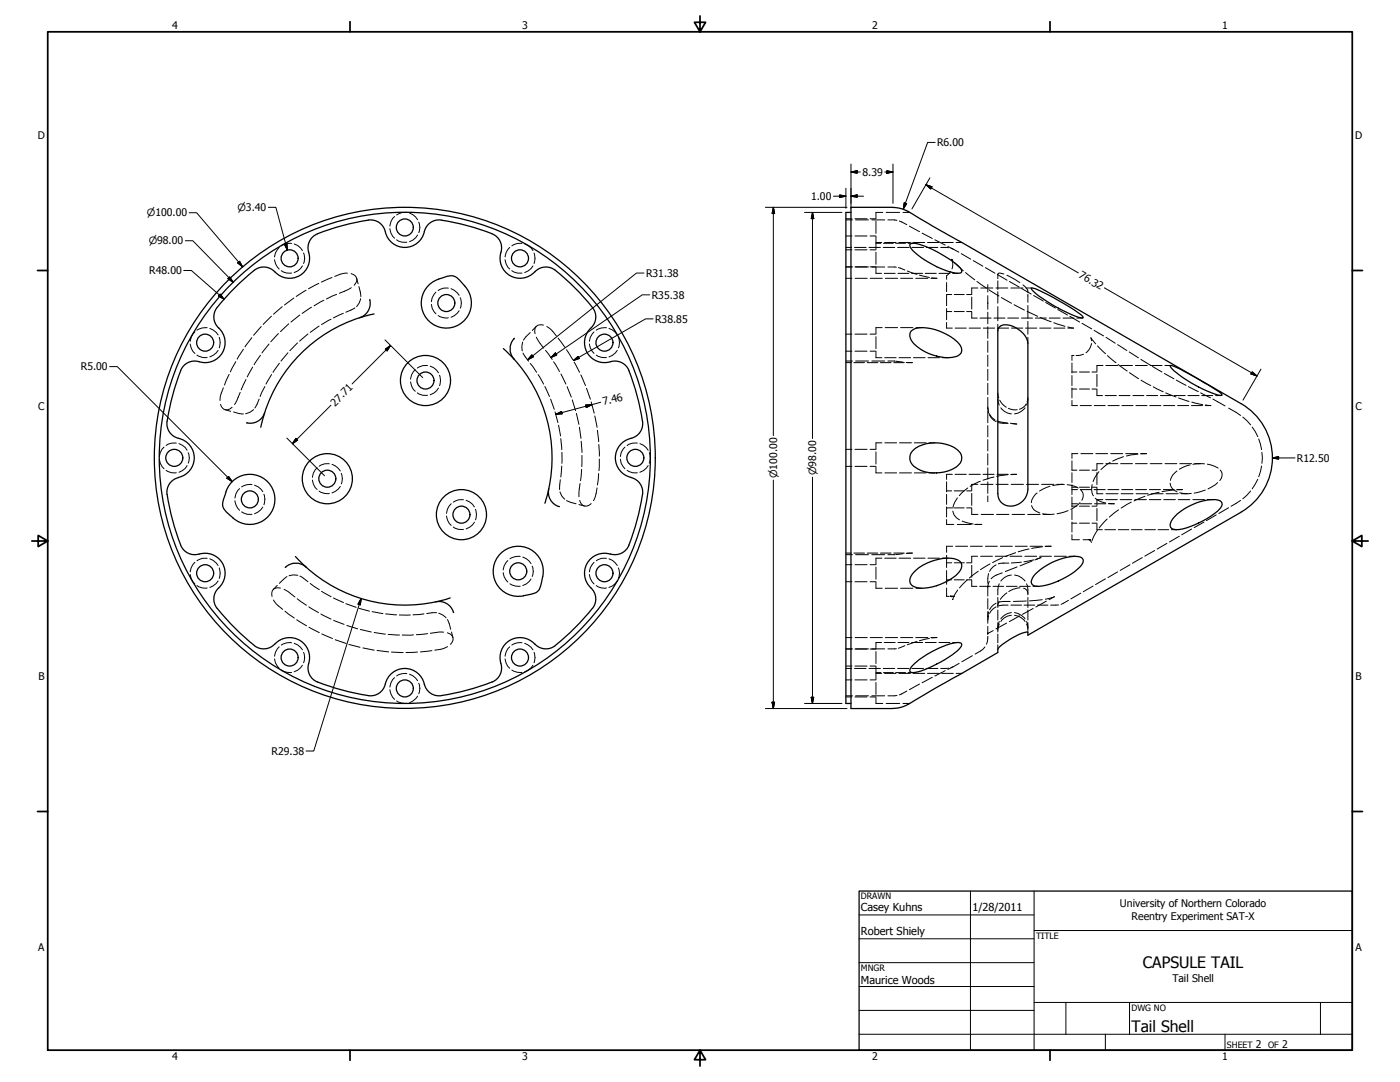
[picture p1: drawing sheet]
<svg xmlns="http://www.w3.org/2000/svg" width="559mm" height="432mm" viewBox="0 0 559 432" stroke-linecap="round" stroke-linejoin="round" font-family="sans-serif">
<!-- layer: Visible (ANSI) -->
<g fill="none" stroke="#000" stroke-width=".51">
<path d="M339.7 84.8h-2.1v195.9h2.1M356.4 82.7h-16.7v200.1h16.7M356.5 82.8a12 12 0 0 1 5.9 1.6M362.5 84.3l9.7 5.9 123.2 70.9a25 25 0 0 1 0 43.3l-85.1 49.1v-1.1a8.9 8.9 0 0 0-6 2 15.8 15.8 0 0 0-6 4.7v1.3l-35.2 20.3a12.4 12.4 0 0 1-6.6 2M363.3 97.3l.4-.1a17.6 17.6 0 0 1 9.4 2.8 34.5 34.5 0 0 1 10.6 7.5l.2 1a3.4 3.4 0 0 1-3.8 .2 36.6 36.6 0 0 1-16.4-9.4 1.49 1.49 0 0 1-.4-2zM109.7 108.5a6.2 6.2 0 0 0-9.3 .3l-7.7 7.1-6 6.8M109.7 108.5a8 8 0 0 0 10.3 1.2 8 8 0 0 0 3-9.9 6.3 6.3 0 0 1 5.2-7.1l8.5-2.7 8.8-1.9a6.4 6.4 0 0 1 8.6 5.4 8.1 8.1 0 0 0 8.5 5.2 8.1 8.1 0 0 0 7-7.1 6.3 6.3 0 0 1 8-3.5l10.3 2.3a46.4 46.4 0 0 1 10.1 3.8 6.3 6.3 0 0 1 1.7 7.5 8.1 8.1 0 0 0 4.8 8.8 8.1 8.1 0 0 0 9.7-2.6 6.3 6.3 0 0 1 8.6 .9l7.7 7.1 5.9 6.8M147.6 119.6v.2M147.6 119.8a6 6 0 0 1-4 7 59.1 59.1 0 0 0-38.3 38.8 6 6 0 0 1-6.9 3.1M175.1 111.4a10.2 10.2 0 0 1 6.2-1.2 7.2 7.2 0 0 1 3.2 2.8l1 1.2M175.1 111.4a10 10 0 0 0-5.9 13.9 10 10 0 0 0 14.6 3.9 10 10 0 0 0 1.8-15M411.6 115.1l.5-.2a83.8 83.8 0 0 1 20.2 11.6l-.1 .4a41.4 41.4 0 0 1-16-7.7l-3.3-2.6z"/>
<path d="M86.7 122.7a6.2 6.2 0 0 0 1.3 8.9 8.1 8.1 0 0 1 .2 10 8.1 8.1 0 0 1-9.6 2.5 6.2 6.2 0 0 0-7 5.2l-3.1 10-1.8 8.8M149.3 125.3l-5.7 1.5M200.9 139.1l4.2 4.2M205.3 135a6.1 6.1 0 0 0-.2 8.3 58.8 58.8 0 0 1 13.9 51.8M236.5 122.7a6.2 6.2 0 0 1-1.3 8.9 8.1 8.1 0 0 0-.3 10 8.1 8.1 0 0 0 9.7 2.5 6.2 6.2 0 0 1 7 5.2l2.7 8.6 1.9 8.8a6.4 6.4 0 0 1-5.3 8.5 8 8 0 0 0-5.3 8 8 8 0 0 0 6.3 7.3M363.7 132.1l.5-.4a12.6 12.6 0 0 1 10.4 .3 15.6 15.6 0 0 1 9.1 6.6 2.61 2.61 0 0 1-2.2 3.7 18.6 18.6 0 0 1-17.8-6.5 3.2 3.2 0 0 1 0-3.7zM398.8 130.6a5.3 5.3 0 0 1 6.6 .1l1.1 .7a7.5 7.5 0 0 1 3.8 5.8v52.9a12.7 12.7 0 0 1-1.1 8.7 6.3 6.3 0 0 1-9.8 1.5l-.6-1-.5-2.3v-64.8zM467 146l.2-.1a82 82 0 0 1 16.5 8.6l3.3 2.2 .7 .8-.1 .3a41.4 41.4 0 0 1-16.9-8.1l-3-2.6zM66.7 168.2a6.2 6.2 0 0 0 5.6 7 8 8 0 0 1 5.2 8 8 8 0 0 1-6.2 7.3M105.6 164.8l-1.5 5.7M364.2 180a14.3 14.3 0 0 1 15.1-2.1 5.9 5.9 0 0 1 4.6 5.3 6.7 6.7 0 0 1-5.3 4.7 14.4 14.4 0 0 1-14.4-2.4 4.1 4.1 0 0 1 0-5.5zM66.7 197.3l1.8 8.8 3.1 10a6.4 6.4 0 0 0 8.9 4.8 8.1 8.1 0 0 1 8.7 4.8 8.1 8.1 0 0 1-2.5 9.6 6 6 0 0 0 0 7.5"/>
<path d="M71.3 190.6a6 6 0 0 0-4.6 6.7M92.3 192.5a10 10 0 0 1 14.2-.6 10 10 0 0 1 .6 14.1 10 10 0 0 1-14.1 .7 10.3 10.3 0 0 1-4.1-4.8 19.6 19.6 0 0 1 3.4-9.4zM219 195.1l-1.5 5.8M219 195.2a5.9 5.9 0 0 0 4.3 7M251.8 190.6a6 6 0 0 1 4.7 6.7M256.4 197.3a81.2 81.2 0 0 1-6.3 21.8 6.5 6.5 0 0 1-7.4 1.8 8.1 8.1 0 0 0-8.8 4.8 8.1 8.1 0 0 0 2.6 9.6 6 6 0 0 1 0 7.5M469.8 205.2a22 22 0 0 1 16.7-5.6 1.73 1.73 0 0 1 1.3 1.3 1.73 1.73 0 0 1-.6 1.8 32 32 0 0 1-17.8 8.7 2.07 2.07 0 0 1-2.2-1.1 2.07 2.07 0 0 1 .4-2.4zM117.9 222.1l4.2 4.2a6 6 0 0 0-8.2 .1M122.1 226.3a59.1 59.1 0 0 0 52.8 13.7 6 6 0 0 1 6.1 4.2M179.7 238.6l-5.7 1.6M199.8 220.9a10.1 10.1 0 0 1 12.7-1.1 10.1 10.1 0 0 1 3.7 12.2 5.4 5.4 0 0 1-2.2 4.5 17.7 17.7 0 0 1-10.3 1 10 10 0 0 1-3.9-16.6zM365.5 227.6a20.2 20.2 0 0 1 15.3-4.7 3 3 0 0 1 3 2.1 3 3 0 0 1-1.1 3.4 21.3 21.3 0 0 1-16.5 6.2 3.1 3.1 0 0 1-3-2.1 3.1 3.1 0 0 1 1-3.5z"/>
<path d="M413.1 229.2a24.2 24.2 0 0 1 17.3-7.1 1.83 1.83 0 0 1 1.8 1.1 1.83 1.83 0 0 1-.3 2 27.5 27.5 0 0 1-18.5 8.7 1.92 1.92 0 0 1-1.7-1.2 1.92 1.92 0 0 1 .4-2.1zM86.7 242.8l7 7.8 7.8 7M109.7 257a6 6 0 0 1-8.2 .6M109.7 257a8 8 0 0 1 10.3-1.2 8 8 0 0 1 3 9.9 6 6 0 0 0 3.8 6.5M181 244.2v.3M236.4 242.8a82.2 82.2 0 0 1-16.3 15.8 6.4 6.4 0 0 1-7.4-2.3 8.1 8.1 0 0 0-10-.2 8.1 8.1 0 0 0-2.6 9.6 6.2 6.2 0 0 1-5.1 7l-8.6 2.7-8.8 2a6.4 6.4 0 0 1-8.5-5.4 8.1 8.1 0 0 0-8.5-5.2 8.1 8.1 0 0 0-7.1 7.1 6.3 6.3 0 0 1-8 3.4l-10.2-2.3-8.6-2.8M364.2 265.6a36.3 36.3 0 0 1 17.9-9.2l1.6 .3a2.57 2.57 0 0 1-1.6 3 45.9 45.9 0 0 1-17.3 8.7 1.09 1.09 0 0 1-1.4-.2 1.09 1.09 0 0 1-.1-1.4z"/>
<circle cx="161.6" cy="90.8" r="3.4"/>
<circle cx="115.6" cy="103.1" r="3.4"/>
<circle cx="207.5" cy="103.1" r="3.4"/>
<circle cx="81.9" cy="136.7" r="3.4"/>
<circle cx="178.1" cy="120.9" r="3.4"/>
<circle cx="241.3" cy="136.7" r="3.4"/>
<circle cx="169.8" cy="151.9" r="10"/>
<circle cx="169.8" cy="151.9" r="3.4"/>
<circle cx="69.6" cy="182.7" r="3.4"/>
<circle cx="99.7" cy="199.3" r="3.4"/>
<circle cx="130.7" cy="191" r="10"/>
<circle cx="130.7" cy="191" r="3.4"/>
<circle cx="161.6" cy="182.7" r="100"/>
<circle cx="161.6" cy="182.7" r="98"/>
<circle cx="253.6" cy="182.7" r="3.4"/>
<circle cx="184.2" cy="205.4" r="10"/>
<circle cx="184.2" cy="205.4" r="3.4"/>
<circle cx="81.9" cy="228.8" r="3.4"/>
<circle cx="206.9" cy="228" r="3.4"/>
<circle cx="241.3" cy="228.8" r="3.4"/>
<circle cx="115.6" cy="262.4" r="3.4"/>
<circle cx="161.6" cy="274.7" r="3.4"/>
<circle cx="207.5" cy="262.4" r="3.4"/>
</g>
<!-- layer: Hidden (ANSI) -->
<g fill="none" stroke="#000" stroke-width=".4">
<path d="M111.4 98.7a5.6 5.6 0 0 0-1.8 3.9M116.4 97.2a5.2 5.2 0 0 0-4.1 .9M117.4 97.3l1.4 .7 1.9 2M155.6 91.2a5.6 5.6 0 0 0 1.9 3.9M157.5 86.4a5.6 5.6 0 0 0-1.9 3.8M158.3 95.7a5.2 5.2 0 0 0 4.1 .9M162.4 84.8a5.2 5.2 0 0 0-4.1 1M163.4 85l1.4 .7 1.9 2M166.7 93.8l-1.9 2-1.4 .7M167.1 88.6a5.2 5.2 0 0 1 0 4.2M203.5 98.7a5.6 5.6 0 0 0-1.9 3.9M208.3 97.2a5.2 5.2 0 0 0-4 .9"/>
<path d="M209.4 97.3l2.6 1.6 .7 1.1M337.6 94.2h2.4M337.6 87.3h2.4M337.6 99.7h2.4M337.6 98.7h2.3M337.6 87.8h2.6M341.1 98.7h4.6M341.2 94.2h4.9M341.2 87.3h4.9M341.2 99.7h4.9M341.5 87.8h5.1M346.8 98.7h4.6"/>
<path d="M347.3 94.2h2.3M347.3 87.3h2.3M347.3 99.7h2.3M348 87.8h5.1M349.6 88.3v4.9M349.6 94.4v2.4h2.3M351.6 97.1h-2v2.3M352.4 84.8h-2.8v2.3M352.6 98.7h4.5M352.6 97.1h4M353.1 96.8h4.5M353.7 84.8h5.4"/>
<path d="M354.4 87.8l3.6 .1M357.5 97.1h3.9M358.3 98.7h4.5M358.8 96.8h4.5M359 88.2l2.9 1.5M360.4 84.8h2.7M362.5 97.1h1.9M363 90.2l4 2.3M364 98.7h4.6M364.5 96.8h4.6M368 93l4.1 2.2M369.8 98.7h4.5"/>
<path d="M370.2 96.8h4.6M373.1 95.7l4.2 2.1M375.5 98.7l3.2 .2M375.9 96.8h4.6M378.3 98.3l2.1 1.1M379.5 99.1l1 .3M380.6 99.5l2.1 1.1M381.6 96.8h2.3M109.6 103.6a5.6 5.6 0 0 0 1.8 3.8M112.3 108a5.2 5.2 0 0 0 4.1 1M117.3 118.9l-3.8 2.8M120.7 106.1l-1.9 2-1.4 .7"/>
<path d="M121.2 101a5.2 5.2 0 0 1 0 4.2M122.2 115.8l-4 2.5M127.3 113.1l-4.2 2.2M129.3 119.8l-4 2.2M132.5 110.7l-4.2 1.9M134.4 117.5l-4.1 1.8M138.7 109a10.1 10.1 0 0 0-5.1 1.3M140.1 109.2a2.5 2.5 0 0 1 2.3 1.9 2.5 2.5 0 0 1-1 2.7M140.2 114.8l-4.8 2.2M142.4 111.1l.5 2.2M143.3 114.4l.7 4M143.9 119.2a4.8 4.8 0 0 1-1.6 3.1"/>
<path d="M174 116.6a5.3 5.3 0 0 0-1.8 3.8M178.9 115a5.2 5.2 0 0 0-4 1M180 115.2l1.4 .7 1.9 2M183.7 118.8a5.2 5.2 0 0 1 0 4.2M201.6 103.6a5.6 5.6 0 0 0 1.9 3.8M204.3 108a5.2 5.2 0 0 0 4 1M212.7 106.1l-.7 1.1-2.6 1.6M213.2 101a6 6 0 0 1 0 4.2M337.6 106.5h2.4M337.6 111.1h2.4M337.6 106.6h2.6M341.2 106.5h4.9"/>
<path d="M341.3 111.1h4.8M341.5 106.6h5.1M347.3 106.5h2.3M347.3 111.1h4.9M348 106.6h5.1M349.6 100.6v4.9M349.6 106.7v2.4h2.3M352.9 109.1h4.4M353.4 111.1h4.9M354.4 106.6h3.4M358.4 109.1h4.4M358.6 106.8l2.6 1"/>
<path d="M359.5 111.1h4.8M362.1 108.1l3.9 1.4M363.9 109.1h4.3M365.5 111.1h4.8M367 109.8l4 .9M369.3 109.1h4.4M371.9 110.9l2.1 .2h-2.5M374.8 109.1h4.4M377.8 112.8v3.6M379.5 108.3l-1.7 1.7v1.4M379.9 117.5h-2.1v4.5M380.2 109.1h2.2"/>
<path d="M380.3 104l-.4-.6a5.1 5.1 0 0 1 .1 3.9M380.9 117.5h4M381.1 104.9l3.4 3.2M383.7 101.2l3.8 2.2M385.4 108.8l3.7 2.9M385.8 117.5h2.1M387.9 118.6v4.7M388.5 104l3.8 2.2M390 112.3l3.8 2.7M390.3 114.9h-2.4v2.4M391.5 114.9h4.8M393.3 106.8l3.8 2.2"/>
<path d="M394.3 113.6v2.9M394.3 118v5.4M394.8 115.6l3.9 2.5M397.5 114.9h4.8M398.1 109.5l3.9 2.3M398.3 116.4v4.6M398.3 112.1v3.4M399.7 118.7l4 2.3M400.7 109.3l-1.9-.3-.4 .2-.1 2M401.9 109.9l5.1 2.9M402.9 112.3l3.9 2.3M403.5 114.9h4.8"/>
<path d="M407.7 115.1l3.9 2.2M408.3 113.7l.9 .7a2.6 2.6 0 0 1 1.1 2.4M409.5 114.9h2.4M410.3 117.5v3.1M412.6 117.9l3.8 2.2M75.9 137.3a5.6 5.6 0 0 0 1.9 3.7M77.8 132.5a5.6 5.6 0 0 0-1.9 3.7M82.7 130.8a6 6 0 0 0-4.1 1M83.8 131.1l1.3 .6 2 2M87.1 139.8l-2 2-1.3 .6M87.5 134.6a6 6 0 0 1 0 4.2M97.2 139.4l-2.5 3.9"/>
<path d="M100.5 134.7l-2.7 3.7M104.3 130.3l-3.1 3.5M107.4 137.3l-2.8 3.5M108.3 126.2l-3.3 3.3M111.1 133.1l-3 3.3M112.6 122.4l-3.4 3M115.3 129.2l-3.3 3.1M118.7 136.8l-3 3.2M119.7 125.7l-3.6 2.8M122.9 133.3l-3.3 2.8M124.3 122.6l-3.7 2.5M127.4 130.1l-3.6 2.6"/>
<path d="M132.1 127.4l-3.8 2.1M137 125l-3.9 1.9M141.7 122.9l-3.7 1.7M172.2 121.5a5.1 5.1 0 0 0 1.8 3.7M174.9 125.9a5.5 5.5 0 0 0 4 .9M183.3 124l-1.9 2-1.4 .6M208.6 136.5l-.3 1.8 .2 1.7M211.6 132.7l-2.6 3.1M214.1 134.6l2.9 4.3M214.1 130.2l-1.6 1.7M216.9 129.7a2.56 2.56 0 0 0-2.9 .6 2.56 2.56 0 0 0-.4 2.9M217.7 139.8l2.7 3.6"/>
<path d="M218.2 130.3a10.7 10.7 0 0 1 3.9 3.7M222.8 134.9l2.7 3.7M226.1 139.6l2.5 3.9M235.3 137.3a5.6 5.6 0 0 0 1.8 3.7M237.1 132.5a5.6 5.6 0 0 0-1.8 3.7M242.1 130.8a5.8 5.8 0 0 0-4.1 1M243.1 131.1l1.4 .6 1.9 2M246.4 139.8l-1.9 2-1.4 .6M246.8 134.6a5.2 5.2 0 0 1 0 4.2M337.6 133.3h2.4M341.2 133.3h4.9M347.3 133.3h2.3"/>
<path d="M349.6 134.4v4.7M352.1 130.7h-2.5v2.5M353.3 130.7h5M359.5 130.7h4.9M365.6 130.7h2.4M377.8 123.1v4.5M377.8 128.7v2.2h2.3M377.8 124.3h2.1M380.9 124.3h4M381.3 130.9h4.4M385.8 124.3h2.1M386.8 130.9h4.6"/>
<path d="M387.9 124.5v2.4h2.2M391.2 126.9h4.4M392.5 130.9h4.5M394.3 124.6v4.6M394.3 136.1v4.5M394.3 130.4v4.6M396.7 126.9h4.4M398.1 130.9h4.5M398.3 122.4v5.6M398.3 129.4v2.8M402.2 126.9h4.4M403.7 130.9h4.5"/>
<path d="M404.7 121.6l4.2 2.2M407.7 126.9h4.4M409.3 130.9h4.5M410 124.3l4.1 1.9M410.3 121.9v5.1M410.3 128.3v5M410.3 134.6v2.6M413.3 126.9h4.3M415 130.9h4.5M415.2 126.7l4.3 1.7M417.4 120.7l3.9 2.2M418.8 126.9h4.4"/>
<path d="M420.6 128.8l4.5 1.4M420.6 130.9h4.5M422.2 123.5l3.9 2.2M424.3 126.9h4.4M426.2 130.5l2.3 .4h-2.3M427 126.2l3.9 2.3M429.8 126.9h2.2M431.9 129l3.8 2.3M435.7 137.1l-.9 2.3-1.3 1.4M435.7 136l-.3-1.3 1.9 2.5M436.7 131.8l3.8 2.2M438.1 138l3.2 3.2"/>
<path d="M441.5 134.6l3.6 2.4M446.1 137.5l3.7 2.4M78.6 141.7a5.5 5.5 0 0 0 4.1 .9M89.2 154.7a9.8 9.8 0 0 0-1.4 5.1M91.4 149.4l-1.8 4.3M94.1 144.3l-2.2 4.1M95.9 156.6l-2.3 4.8M98.2 151.4l-1.9 4.2M100.8 146.5l-2.1 3.9M103.4 159.3l-1.7 3.5M103.9 141.8l-2.5 3.7M105.7 154.2l-1.9 4"/>
<path d="M108.4 149.5l-2.2 3.8M111.5 145l-2.5 3.6M114.9 140.8l-2.8 3.3M163.9 152.4a5.6 5.6 0 0 0 1.8 3.7M165.7 147.5a5.6 5.6 0 0 0-1.8 3.8M166.6 156.8a5.2 5.2 0 0 0 4 .9M170.6 145.9a5.2 5.2 0 0 0-4 1M171.7 146.1l1.4 .6 1.9 2.1M175 154.9l-1.9 2-1.4 .6M175.5 149.7a6 6 0 0 1 0 4.2M208.8 140.9l2.2 3.2M211.6 145l2.6 3.6"/>
<path d="M214.8 149.5l2.2 3.8M217.5 154.2l1.8 4M219.8 159.3l1.4 4.1M221 144.4l2.3 3.9M223.9 149.3l2 4M226.4 154.3l1.6 4.2M228.4 159.6l1.3 4.3M229.2 144.5l2.1 4.1M231.8 149.6l1.9 4.3M234.1 154.9l1.5 4.4M238 141.7a5.3 5.3 0 0 0 4.1 .9M337.6 140.1h2.4"/>
<path d="M337.6 144.7h2.2M337.6 144.1h2.6M340.8 144.7h4.3M341.2 140.1h4.9M341.5 144.1h5.1M346.1 144.7h4.3M347.3 140.1h2.3M348 144.1h5.1M349.6 140.3v2.4h2.4M351.4 144.7h4.3M353.1 142.7h4.6M354.4 144.1h2.9"/>
<path d="M356.7 144.7h4.2M357.6 144.1l2.8 .4M358.8 142.7h4.7M361.7 144.7h2.5h-2.2M364.6 142.7h4.7M370.4 142.7h4.6M376.1 142.7h2.4M394.3 141.7v4.5M394.3 147.4v4.4M394.3 153v4.5M394.3 158.6v4.5M398.3 156.9l.4 1.9"/>
<path d="M398.3 159.2l.5 2.5M399 159.7l1.2 1.7 1.4 1.1M410.3 158.7l-.3 1.7M410.3 159.2l-.5 2.5M427.9 144.8v4M427.9 149.9v4M427.9 154.8v4M427.9 159.8v2.1h2.2M427.9 155.3h1.9M427.9 148.5h1.9M428.7 141.9h-.8v1.9M430.8 155.3h4"/>
<path d="M430.8 148.5h4M432.5 141.4l-3 .5M435.9 155.3h1.9M435.9 148.5h1.9M437.8 149.4v4.8M437.8 155.4v2.5h2.3M440.2 145.9h-2.4v2.3M441.1 157.9h4.5M441.4 145.9h4.7M442 141.9l3.5 2.9M446.3 145.5l3.6 2.6M446.7 157.9h4.3"/>
<path d="M447.3 145.9h4.7M450.7 140.5l3.7 2.3M450.8 148.7l3.7 2.4M452.2 157.9h4.4M453.2 145.9h4.7M455.4 143.4l3.7 2.3M455.4 151.7l3.9 2.2M457.6 157.9h4.5M459.1 145.9h4.7M460 146.2l3.8 2.3M460.3 154.4l3.9 1.9M463.2 157.9h4.4"/>
<path d="M464.8 149l3.8 2.2M464.9 145.9h2.5M465.3 156.8l4.1 1.6M468.7 157.9h4.4M469.5 151.7l3.9 2.1M470.4 158.8l4.2 1.4M474.2 157.9h4.4M474.3 154.3l4 2M479.2 156.8l4 2M479.7 157.9h4.4M484.1 159.3l4.8 2.7M485.2 157.9h2.2"/>
<path d="M65.5 178.4a5.6 5.6 0 0 0-1.9 3.8M70.4 176.8a5.2 5.2 0 0 0-4.1 1M71.4 177l2.6 1.6 .7 1.1M88 161.4a2.58 2.58 0 0 0 1.9 2.1 2.58 2.58 0 0 0 2.7-.9M89.9 163.5l2.2 .6M93.2 164.4l2.2 .6 1.8 .2M101.2 163.4l-1.4 1.1-1.8 .6M221.6 164.4l1.1 4.3M222.9 169.7l.8 4.3M223.8 175.1l.4 4.4M230.1 165l1 4.4M231.3 170.5l.6 4.4"/>
<path d="M232 176.1l.3 4.5M236 160.4l1.2 4.5M237.4 166l.9 4.6M238.4 171.7l.6 4.6M239 177.4l.2 4.7M249.4 178.4a5.1 5.1 0 0 0-1.8 3.8M254.4 176.8a5.2 5.2 0 0 0-4.1 1M255.4 177l1.4 .7 1.9 2M337.6 179.3h2.4M341.2 179.3h4.9M347.3 179.3h2.3M352 176.7h-2.4v2.4"/>
<path d="M353.2 176.7h4.7M359 176.7h4.8M364.9 176.7h4.7M370.8 176.7h2.4M394.3 162.5l.3 1.7M394.3 162.9l.3 1.9M394.3 175.5v4.5M394.3 164.2v4.5M394.3 169.9v4.5M394.8 165l1 1.5 1.3 1.1M395 165.7l1.6 1.9 1 .7M397.9 168l4.2 .8"/>
<path d="M398.5 168.6l1.9 .3M399.5 162.8a5.7 5.7 0 0 0 4.2 2.4M400.6 168.9l1.8 .1M402.5 162.9l1.8 .6h1.7M403.3 168.9l2.5 .3-1.7-.1M409.1 162.8a6.1 6.1 0 0 1-4.2 2.4M409.6 161.2a4.4 4.4 0 0 1-2.7 2.1M431.2 161.9h4.4M436.8 161.9h4.3M442.3 161.9h4.4M447.8 161.9h4.4M453.4 161.9h4.4"/>
<path d="M458.9 161.9h4.5M464.4 161.9h4.5M470 161.9h4.5M475.6 161.9h4.4M475.7 160.5l4.3 1M481.1 161.6l2.2 .3h-2.2M490.4 162.9l4.8 2.9M496.1 166.4l3.1 3.1M499.8 170.4l2.2 3.8M502.4 175.2l1.2 4.3M63.6 183.3a5.6 5.6 0 0 0 1.9 3.8M66.3 187.7a5.2 5.2 0 0 0 4.1 1"/>
<path d="M74.7 185.8l-.7 1.1-2.6 1.6M75.1 180.7a5.2 5.2 0 0 1 0 4.1M93.8 199.8a5.9 5.9 0 0 0 1.8 3.8M95.6 195a5.6 5.6 0 0 0-1.8 3.8M100.6 193.4a5.5 5.5 0 0 0-4.1 .9M101.6 193.6l1.4 .6 1.9 2M105.3 197.2a6 6 0 0 1 0 4.2M124.7 191.6a5.6 5.6 0 0 0 1.9 3.7M126.6 186.7a5.6 5.6 0 0 0-1.9 3.8M127.4 196a5.5 5.5 0 0 0 4 .9M131.4 185.1a5.2 5.2 0 0 0-4 1M132.5 185.3l1.4 .6 1.9 2.1"/>
<path d="M135.8 194.1l-1.9 2-1.4 .6M136.2 188.9a5.2 5.2 0 0 1 0 4.2M185 199.5a5.2 5.2 0 0 0-4.1 .9M186.1 199.6l2.5 1.6 .8 1.1M223.5 196.3a5 5 0 0 0 1.9 2.9M223.6 191.5l-.2 3.9M224.2 186l-.4 4.4M224.3 180.5v4.4M226.1 199.8l3.8 1.2M231.4 199.7a2.54 2.54 0 0 0 1.8 2.2 2.54 2.54 0 0 0 2.8-.9M231.5 193l-.4 5.2M232.2 187.3l-.5 4.5"/>
<path d="M232.3 181.7l-.1 4.5M238.3 194.7a10.7 10.7 0 0 1-1.4 5.1M239 189l-.6 4.5M239.2 183.2l-.1 4.6M247.6 183.3a5.1 5.1 0 0 0 1.8 3.8M250.3 187.7a5.2 5.2 0 0 0 4.1 1M258.7 185.8l-1.9 2-1.4 .7M259.1 180.7a5.2 5.2 0 0 1 0 4.1M337.6 186.1h2.4M341.2 186.1h4.9M347.3 186.1h2.3M349.6 180.3v4.9"/>
<path d="M349.6 186.4v2.3h2.4M353.2 188.7h4.7M359 188.7h4.8M364.9 188.7h4.7M370.8 188.7h2.4M377.8 192.3v4M377.8 197.3v4M377.8 195.9h2.1M380.1 189.3h-2.3v2M380.9 195.9h4M381.2 189.3h4.5M382.1 198.7l-1 1.8-.8 2.3"/>
<path d="M385.8 195.9h2.1M386.3 194.8l-3.4 3M386.8 189.3h4.5M387.9 196.9v4.8M390.3 193.3h-2.4v2.4M391.3 192.1l-4.1 2M391.5 193.3h4.9M392.4 189.3h4.4M394.3 181.1v4.5M394.3 186.7v4.5M394.3 192.3v4.5M394.3 197.9v2.3"/>
<path d="M396.7 190.4l-4.3 1.2M397.6 193.3h4.8M398 189.3h4.4M402.3 189.4l-4.5 .7M403.5 189.3h2.3l-2.3 .1M403.6 193.3h4.9M409.7 193.3h4.8M414 196.7l-1.6 1.8-.7 2.1M415.7 193.3h4.9M419.1 194.1l-4.2 1.9M421.8 193.3h2.4M424.8 193.4l-4.6 .4"/>
<path d="M426 193.4l2.8 .6 1.5 .8M427.9 183.9v3.8M427.9 188.7v3.8M427.9 193.5v1.9M427.9 195.4v2M427.9 198.4v4M427.9 194.4h1.9M427.9 187.6h1.9M427.9 195.4h2.2M430.2 181h-2.3v1.9M430.8 194.4h4M430.8 187.6h4"/>
<path d="M431.2 195.4h4.4M431.3 195.5h.1a3.2 3.2 0 0 1 .4 4.1M431.4 181h4.8M435.9 194.4h1.9M435.9 187.6h1.9M435.9 193.4a6 6 0 0 0 .5 4.5M436.7 195.4h4.4M437.1 198.8l1.9 1.2 2.3 .7M437.4 181h4.8M437.8 188.6v4.8M437.8 194.6v2.4h2.4M438.7 188.3l-1.8 2.4-.6 1.5"/>
<path d="M440.2 199.4h-2.4v2.3M440.2 185h-2.4v2.5M441.3 199.4h4.7M441.4 185h4.8M441.5 197h4.8M442.2 195.4h4.4M443.1 184.5l-3.7 2.9M443.4 181h4.7M447.1 199.4h4.6M447.3 185h4.7M447.5 197h4.7M447.7 195.4h4.4"/>
<path d="M448.4 182.2l-4.3 1.8M449.3 181h4.8M452.9 199.4h4.7M453.2 185h4.7M453.3 195.4h4.3M453.5 197h4.8M454.2 181.2l-4.6 .8M455.3 181h2.3l-2.2 .1M457 198.1l-4.4 1.8M458.7 199.4h4.7M458.8 195.4h4.4M459.1 185h4.7"/>
<path d="M459.5 197h4.7M462.7 196.5l-4.6 1.2M464.3 195.4h4.4M464.5 199.4h4.6M465 185h4.7M465.5 197h4.8M467 192.8a4.1 4.1 0 0 0 2.8 3.5M468.5 195.5l-4.7 .7M469.8 188l-1.7 1.5-.9 2.2M469.8 195.4h2.2l-2.4 .1M470.3 199.4h4.6M470.9 196.7l1.8 .3 2.8-.1"/>
<path d="M470.9 185h4.7M471.5 197h2.4M475 185.5l-4.3 1.8M476.1 199.4h4.7M476.8 185h2.4M480.8 185.1l-4.7 .2M481.1 195.6l-4.5 1.2M481.9 185.2l2.7 .8 1.6 .8M481.9 199.4h2.4M486 192.6l-.9 .8-2.9 1.7M487 187.6a2.93 2.93 0 0 1-.1 4.2M495.2 199.7l-3.8 2.4"/>
<path d="M499.2 196l-3.1 3.1M502 191.3l-2.2 3.8M503.6 186l-1.2 4.2M503.7 180.5v4.4M96.5 204.3a5.2 5.2 0 0 0 4.1 .9M104.9 202.4l-1.9 1.9-1.4 .7M178.2 205.9a5.6 5.6 0 0 0 1.9 3.8M180.1 201a5.6 5.6 0 0 0-1.9 3.9M180.9 210.3a5.2 5.2 0 0 0 4.1 1M189.4 208.4l-.8 1.1-2.5 1.6M189.8 203.3a6 6 0 0 1 0 4.2M231.1 201.4l2.2 .5"/>
<path d="M377.8 202.3v4M377.8 207.3v2h2.9M377.8 202.7h2.1M380.2 218h-2.4v2.4M380.3 204l.2 .7a4.9 4.9 0 0 0 2.5 2.8M380.9 202.7h4M381.4 218h4.8M382.1 209.3h5.6M384 208l4.4 1.1M385.8 202.7h2.1M387.3 218h4.8M387.9 202.9v2.4h2.4"/>
<path d="M389.6 209.2l2.3 .1h-2.8M391.6 205.3h5M393.3 218h4.8M397.8 205.3h4.9M399.3 218h4.8M404 205.3h4.9M405.3 218h4.7M410.2 205.3h5M410.7 219.1l-4.3 1.1M411.2 218h4.7M411.7 201.7l.1 .2a4.3 4.3 0 0 0 3.2 2.8M416.1 205l4.7 .2"/>
<path d="M416.2 218.2l-4.4 .7M416.4 205.3h2.4M417.1 218h2.4l-2.2 .1M426.3 203.8l-4.4 1.2M427.9 203.4v4M427.9 208.3v4M427.9 213.4v2h2.9M427.9 201h2.2M427.9 208.8h1.9M427.9 202h1.9M430.8 208.8h4M430.8 202h4"/>
<path d="M431.1 200.6l-3.7 2.7M431.2 201h4.5M432.3 215.4h3l-.7-.1 1.1 1.2M435.9 208.8h1.9M435.9 202h1.9M436.9 201h4.5M437.8 202.9v4.9M437.8 209v2.4h2.2M438 211.6l-2.1 4.2M441 211.4h4.3M441.9 207.1l-3.2 3.6M442.5 200.9l2.3 .1h-2.3"/>
<path d="M446.3 211.4h4.3M446.5 203.5l-3.7 2.9M451.5 200.4l-4 2.4M451.6 211.4h4.3M456.9 211.4h4.3M460.9 219.7l-4 2.2M462.2 211.4h4.3M465.8 216.9l-4 2.2M467.6 211.4h2M470.7 214l-3.9 2.3M475.6 211.1l-3.9 2.3M480.6 208.3l-4 2.3"/>
<path d="M485.5 205.5l-4 2.3M490.4 202.6l-3.9 2.3M75.9 229.3a5.6 5.6 0 0 0 1.9 3.7M77.8 224.4a5.6 5.6 0 0 0-1.9 3.8M78.6 233.7a5.2 5.2 0 0 0 4.1 .9M82.7 222.8a5.2 5.2 0 0 0-4.1 1M83.8 223l1.3 .6 2 2.1M87.1 231.8l-2 2-1.3 .6M87.5 226.6a6 6 0 0 1 0 4.2M109.2 239.5a10.4 10.4 0 0 0 3.6 3.7M110.7 233.6l-1.6 1.6M112 234.7a2.54 2.54 0 0 0-2.9 .5 2.54 2.54 0 0 0-.5 2.9"/>
<path d="M113.4 235.2l4.3 3.1M114.6 230.1l-3.1 2.7M118.6 239l3.7 2.6M118.9 229.6l-1.8-.2-1.7 .4M119.7 229.9l3.2 2.3M123.8 232.9l3.6 2.4M128.3 236l3.8 2.1M133.1 238.6l4 1.9M200.9 228.5a5.6 5.6 0 0 0 1.8 3.8M202.7 223.7a5.6 5.6 0 0 0-1.8 3.8M203.5 233a6 6 0 0 0 4.1 .9M207.6 222.1a6 6 0 0 0-4.1 .9"/>
<path d="M208.7 222.3l1.4 .6 1.9 2M212 231.1l-1.9 1.9-1.4 .7M212.4 225.9a5 5 0 0 1 0 4.2M235.3 229.3a5.6 5.6 0 0 0 1.8 3.7M237.1 224.4a5.6 5.6 0 0 0-1.8 3.8M238 233.7a5 5 0 0 0 4.1 .9M242.1 222.8a5 5 0 0 0-4.1 1M243.1 223l1.4 .6 1.9 2.1M246.4 231.8l-1.9 2-1.4 .6M246.8 226.6a5.2 5.2 0 0 1 0 4.2M337.6 232.2h2.4M337.6 225.4h2.4"/>
<path d="M337.6 221.4h2.6M337.6 220.7h2.2M340.8 220.7h4.3M341.2 232.2h4.9M341.2 225.4h4.9M341.5 221.4h5.1M346.1 220.7h4.3M347.3 232.2h2.3M347.3 225.4h2.3M348 221.4h5.1M349.6 226.3v4.8M349.6 232.3v2.5h2.5"/>
<path d="M351.4 220.7h4.3M352 222.8h-2.4v2.4M353.1 222.8h4.6M353.3 234.8h5M354.4 221.4h2.9M356.7 220.7h4.2M358.8 222.8h4.7M359.5 234.8h4.9M360.4 221l-2.8 .3M362 220.7h2.2l-2.5 .2M364.6 222.8h4.7M365.6 234.8h2.4"/>
<path d="M370.4 222.8h4.6M376.1 222.8h2.4M377.8 227.7v5.5M377.8 234.7v3.3h1.1M377.8 221.6v4.9M377.8 231.4h2.1M377.8 224.6h2.1M379.9 238h1l-1.6-.2 .5 .4M380.9 231.4h4M380.9 224.6h4M382.3 235.5l-1.5 2.2-.5 1.5M385.8 231.4h2.1"/>
<path d="M385.8 224.6h2.1M386.1 231.4l-3.1 3.2M387.9 225.6v4.8M387.9 231.6v2.4h2.1M390.2 222h-2.3v2.4M390.5 228l-3.6 2.7M391 234h4.3M391.4 222h4.7M394.3 233.8v4.1M394.3 238.9v4.1M394.6 228.9l-.3 3.9M394.9 232l-.6 2.4"/>
<path d="M395.2 225l-3.8 2.3M396.4 234h4.2M397.3 222h4.7M397.6 225.4l-1 .7-1.6 1.9M398.3 238.4v4M398.8 240l-.5 1.7M398.8 233l-.5 2.4v2M400 228.6a9.1 9.1 0 0 0-4.4 2.3M400.2 222.6l-4 1.9M400.4 224.7l-1.9 .3M400.6 224.7h2.1M401.7 234h4.3"/>
<path d="M401.9 236.6l-2.6 2.6M403.2 222h4.7M403.7 229.5a5.4 5.4 0 0 0-4.2 2.4M404.9 229.5a5.7 5.7 0 0 1 4.2 2.4M405.3 220.5l-4.1 1.6M406 226.3l-4.7 1.8M407 234h4.2M407.1 234.6l-2.8 .6-1.6 .9M407.7 224.3l-4 .4M408.6 234.8a2.11 2.11 0 0 1 1.7 2.1M409.1 222h4.7M409.6 239.8l-5.1 .2"/>
<path d="M409.8 233l.3 1 .2 3.4M410.3 238.4v4M411.9 223.9l-4.7 1.9M412.3 234h2.1M412.6 223.5l-3.9 .7M413.6 223.1l1.9-.6-2.4 1M415 222h4.7M416 239.3l-5.1 .5M417.6 239.9l-4.2 2.4M420.1 238.4l-2.8 .7M420.5 238.3l.4-.2-2.2 1.2M420.8 222h4.8"/>
<path d="M426.5 239.6l-3 1.6M426.7 222h2.4M431.4 236.7l-4 2.3M436.3 233.9l-3.9 2.3M441.2 231l-3.9 2.3M446.1 228.2l-3.9 2.3M451 225.4l-3.9 2.2M455.9 222.5l-3.9 2.3M111.4 258.1a5.6 5.6 0 0 0-1.8 3.8M113.7 243.9l3.8 2.7M116.4 256.5a5.5 5.5 0 0 0-4.1 .9M117.4 256.7l1.4 .7 1.9 1.9"/>
<path d="M118.4 247.3l4 2.4M123.3 242.2l3.8 2.3M123.3 250.3l4.1 2.2M128.1 245l4 2.1M128.5 253l4.2 1.8M133.2 247.5l4.2 1.7M133.8 255.3l4.4 1.5M138 240.9l4.2 1.5M138.4 249.6l4.3 1.4M139.3 257.2l4.4 1.1M143.3 242.8l4.1 1.1M143.8 251.2l4.4 1"/>
<path d="M144.8 258.6l4.6 .9M148.5 244.1l4.3 .8M149.4 252.4l4.4 .6M150.5 259.6l4.6 .6M153.9 245l4.4 .4M154.9 253.2l4.5 .2M159.4 245.4h4.4M165 253.4h-4.5M169.2 245l-4.4 .4M170.7 252.9l-4.5 .4M172.4 259.7l-4.6 .5M174.2 244.5l-3.9 .4"/>
<path d="M175.1 244.7l1.6 .7 1.4 1.2M177 252.3l-1.7-.1-3.5 .5M178.6 252.5a2.58 2.58 0 0 1 2.2 1.9 2.58 2.58 0 0 1-1 2.8M178.6 247.3l1.3 3.8M178.6 258.1a10 10 0 0 1-5.1 1.4M180.2 252.2l.6 2.2M203.5 258.1a5.6 5.6 0 0 0-1.9 3.8M208.3 256.5a5.5 5.5 0 0 0-4 .9M209.4 256.7l1.4 .7 1.9 1.9M337.6 259h2.4M337.6 254.4h2.4M337.6 259h2.6"/>
<path d="M341.2 259h4.9M341.3 254.4h4.8M341.5 259h5.1M347.3 259h2.3M347.3 254.4h4.9M348 259h5.1M351.9 256.4h-2.3v2.4M352.9 256.4h4.4M353.4 254.4h4.9M357.8 258.9l-3.4 .1M358.4 256.4h4.4M359.5 254.4h4.8"/>
<path d="M361.2 257.7l-2.6 1M363.9 256.4h4.3M365.5 254.4h4.8M366 256l-3.9 1.3M369.3 256.4h4.4M371 254.8l-4 .9M371.5 254.4h2.5l-2.1 .2M374.8 256.4h4.4M380.2 256.4h2.2M393.1 258.2l-.8 .9-3.1 1.9M394.3 244v2.1M394.3 246.1v2.6"/>
<path d="M394.3 250v3.2M394.3 253.9l-.5 3.2M394.6 245.7l-.3 1.8M394.6 244.2l-.3 1.9M396.4 251.7l-2.1 1.2M397.6 242.2l-1 .6-1.6 2M397.6 240.7l-1 .7-1.6 1.9M398.3 243.5v4M398.3 248.5v1.9M398.3 250.4v1.8M398.3 253v3.5M398.3 257.4v1.7"/>
<path d="M398.8 248l-.5 2.4M398.8 249l-.5 2.5M400.4 240l-1.9 .3M400.6 240h2.6M401.8 248.7l-4.3 2.3M402.4 241.5l-3.9 .3M403.5 241.5h4.2M403.7 244.5a6 6 0 0 0-4.2 2.5M403.7 245.6a5.3 5.3 0 0 0-4.2 2.4M404.9 244.5a6.3 6.3 0 0 1 4.2 2.5M404.9 245.6a5.5 5.5 0 0 1 4.2 2.4M407 245.7l-4.2 2.4"/>
<path d="M408.7 241.5h4.3M409.8 248l.5 2.4M409.8 249l.5 2.5M410.3 243.5v4M410.3 248.5v1.9M410.3 250.4v.7M410.3 251.8v.6M412.4 242.8l-4.3 2.4M414.1 241.5h4.2M422.5 241.4l-3.1 .1M109.6 263a5.6 5.6 0 0 0 1.8 3.7M112.3 267.4a6 6 0 0 0 4.1 1"/>
<path d="M120.7 265.5l-1.9 2-1.4 .6M121.2 260.3a5 5 0 0 1 0 4.2M155.6 275.3a5.9 5.9 0 0 0 1.9 3.8M156.3 260.2l4.6 .2M157.5 270.4a5.6 5.6 0 0 0-1.9 3.8M158.3 279.7a6 6 0 0 0 4.1 1M162.4 268.9a5.5 5.5 0 0 0-4.1 .8M163.4 269l1.4 .7 1.9 2M166.6 260.2l-4.5 .2M166.7 277.8l-1.9 2-1.4 .7M167.1 272.7a5.2 5.2 0 0 1 0 4.2M201.6 263a5.6 5.6 0 0 0 1.9 3.7"/>
<path d="M204.3 267.4a6 6 0 0 0 4 1M212.7 265.5l-1.9 2-1.4 .6M213.2 260.3a5.8 5.8 0 0 1 0 4.2M337.6 278.1h2.4M337.6 271.3h2.4M337.6 265.8h2.4M337.6 266.8h2.3M337.6 277.7h2.6M341.1 266.8h4.6M341.2 278.1h4.9M341.2 271.3h4.9M341.2 265.8h4.9"/>
<path d="M341.5 277.7h5.1M346.8 266.8h4.6M347.3 278.1h2.3M347.3 271.3h2.3M347.3 265.8h2.3M348 277.7h5.1M349.6 272.4v4.7M349.6 278.3v2.4h2.8M349.6 260v4.8M349.6 266v2.4h2M351.9 268.7h-2.3v2.4M352.6 266.8h4.5"/>
<path d="M352.6 268.4h4M353.1 268.7h4.5M357.5 268.4h3.9M358 277.6l-3.6 .1M358.3 266.8h4.5M358.8 268.7h4.5M361.9 275.8l-2.9 1.5M362.5 268.4h1.9M364 266.8h4.6M364.5 268.7h4.6M367 273l-4 2.2M369.8 266.8h4.5"/>
<path d="M370.2 268.7h4.6M372.1 270.3l-4.1 2.2M375.9 268.7h4.6M377.3 267.7l-4.2 2M378.7 266.6l-3.2 .2M380.4 266.1l-2.1 1M380.5 266.1l-1 .3M381.6 268.7h2.3M382.8 264.7l-2.2 1.3M388.1 261.7l-4.2 2.4M353.7 280.7h5.4M360.4 280.7h2.7"/>
</g>
<!-- layer: Border (ANSI) -->
<g fill="none" stroke="#000" stroke-width=".7">
<path d="M19 12.7h520.8v406.4h-520.8zM139.7 8.6v4.1M279.4 6.3v6.4l-2.2-3.8h4.4l-2.2 3.8M419.1 8.6v4.1M15 107.9h4M539.8 107.9h4M12.7 215.9h6.3l-3.8-2.2v4.4l3.8-2.2M539.8 215.9l3.8 2.2v-4.4l-3.8 2.2h6.3M15 323.8h4M539.8 323.8h4M139.7 419.1v4.1M279.4 419.1l2.2 3.8h-4.4l2.2-3.8v6.3"/>
<path d="M419.1 419.1v4.1"/>
</g>
<!-- layer: Title (ANSI) -->
<g fill="none" stroke="#000" stroke-width=".4">
<path d="M387.3 355.6v63.5M412.7 355.6v63.5M342.9 365.1h69.8M342.9 374.6h69.8M412.7 371.3h127.1M342.9 384.2h69.8M342.9 393.7h69.8M342.9 412.7h196.9M342.9 403.2h69.8M412.7 400h127.1M425.4 400v12.7M441.2 412.7v6.4"/>
<path d="M450.8 400v12.7M488.9 412.7v6.4M527 400v12.7"/>
</g>
<path d="M342.9 355.6h196.9v63.5h-196.9z" fill="none" stroke="#000" stroke-width=".51"/>
<!-- layer: Dimension (ANSI) -->
<g fill="none" stroke="#000" stroke-width=".4">
<path d="M373.3 56.8h-3l-9.7 26.6M332.7 78.3h4.9M335.2 77.8l2.4 .5-2.4 .4zM337.6 75.1v8M339.7 78.3l2.4-.5v.9zM339.7 68.6l2.4-.5v1.1zM339.7 78.3h5M339.7 65.5v17.6M339.7 68.6h3.7M353.1 68.6h3.3M353.9 68.1l2.5 .5-2.5 .6zM356.4 65.5v15.7"/>
<path d="M369.6 73.7l2.4 .8-.5 .9zM369.6 73.7l60.8 35.2M371.2 71l-7.2 12.4M74 96.1h3l16.1 16.5M75.5 84.9h3l18.3 21.6M107.1 82.7h3l4.6 17.1M113.5 97.5l1.1-.3 .1 2.6zM305.5 82.7h32.6M308.7 82.7l.5 2.5h-1zM308.7 82.7v91.2M321.1 84.8h14.9M324.3 84.8l.5 2.4h-1z"/>
<path d="M324.3 84.8v90.2M360.9 81l1 .3-1.3 2.1zM73.3 107.9h3.1l13 11.5M87.9 117.3l1.5 2.1-2.2-1.3zM91 111.2l.7-.7 1.4 2.1zM94.9 104.9l.7-.6 1.2 2.2zM257 109h-2.9l-43.5 34.6M259.3 117.7h-3l-36.4 25M440.8 114.9l60.9 35.2M153.7 135.6l15 15.1M153.8 139.3l2.1-1.4-1.4 2.1zM155.9 137.9l-15.4 15.3"/>
<path d="M260.7 127.3h-3l-28.8 16.6M43.8 146.3h3l45.9 45.9M212.3 141.7l.6 .7-2.3 1.2zM221.7 140.8l.5 .9-2.3 1zM228.9 143.9l1.9-1.7 .5 .9zM499.8 148.4l1.9 1.7-2.4-.9zM503.3 147.3l-7.2 12.4M114.5 174.8l15 15.1M118.1 174.9l.7 .7-2.1 1.5zM132.1 161.7l-15.4 15.4M221.9 165.4l2.3-1.2 .2 1zM233.7 161.6l2.6-.1-2.3 1.1z"/>
<path d="M239.8 160.5l-17.9 4.9M91.2 190.1l1.5 2.1-2.1-1.4zM308.7 191.6v91.2M324.3 190.4v90.3M507.9 182.8l2.4-.6v1.1zM507.9 182.8h9M144.1 238.8l-.3 2.6-.9-.3zM144.1 238.8l-18.9 60.9h-3M323.8 278.3h1l-.5 2.4zM305.5 282.8h32.6M308.2 280.2h1l-.5 2.6zM321.1 280.7h14.9"/>
</g>
<g fill="#000" stroke="#000" stroke-width=".4">
<path d="M335.2 78.7l2.4-.4zM335.2 77.8l2.4 .5-2.4 .4zM339.7 78.3l2.4-.5zM339.7 78.3l2.4-.5v.9zM339.7 68.6l2.4-.5zM339.7 68.6l2.4-.5v1.1zM353.9 69.2l2.5-.6zM353.9 68.1l2.5 .5-2.5 .6zM369.6 73.7l2.4 .8zM369.6 73.7l2.4 .8-.5 .9zM113.5 97.5l1.2 2.3zM113.5 97.5l1.1-.3 .1 2.6z"/>
<path d="M308.7 82.7l.5 2.5zM308.7 82.7l.5 2.5h-1zM324.3 84.8l.5 2.4zM324.3 84.8l.5 2.4h-1zM360.9 81l-.3 2.4zM360.9 81l1 .3-1.3 2.1zM87.2 118.1l2.2 1.3zM87.9 117.3l1.5 2.1-2.2-1.3zM91 111.2l2.1 1.4zM91 111.2l.7-.7 1.4 2.1zM94.9 104.9l1.9 1.6zM94.9 104.9l.7-.6 1.2 2.2z"/>
<path d="M155.9 137.9l-1.4 2.1zM153.8 139.3l2.1-1.4-1.4 2.1zM212.3 141.7l-1.7 1.9zM212.3 141.7l.6 .7-2.3 1.2zM221.7 140.8l-1.8 1.9zM221.7 140.8l.5 .9-2.3 1zM228.9 143.9l1.9-1.7zM228.9 143.9l1.9-1.7 .5 .9zM499.3 149.2l2.4 .9zM499.8 148.4l1.9 1.7-2.4-.9zM118.1 174.9l-1.4 2.2zM118.1 174.9l.7 .7-2.1 1.5z"/>
<path d="M221.9 165.4l2.3-1.2zM221.9 165.4l2.3-1.2 .2 1zM234 162.6l2.3-1.1zM233.7 161.6l2.6-.1-2.3 1.1zM90.6 190.8l2.1 1.4zM91.2 190.1l1.5 2.1-2.1-1.4zM507.9 182.8l2.4-.6zM507.9 182.8l2.4-.6v1.1zM144.1 238.8l-.3 2.6zM144.1 238.8l-.3 2.6-.9-.3zM323.8 278.3l.5 2.4zM323.8 278.3h1l-.5 2.4z"/>
<path d="M308.2 280.2l.5 2.6zM308.2 280.2h1l-.5 2.6z"/>
</g>
<g font-size="6.3">
<text x="456.2" y="386.3">CAPSULE TAIL</text>
<text x="451.6" y="411.9">Tail Shell</text>
</g>
<g font-size="4.4">
<text x="343.7" y="363.5">Casey Kuhns</text>
<text x="388.1" y="363.7">1/28/2011</text>
<text x="343.7" y="373">Robert Shiely</text>
<text x="343.7" y="392.9">Maurice Woods</text>
</g>
<g font-size="4.2">
<text x="68.7" y="11.7">4</text>
<text x="208.4" y="11.7">3</text>
<text x="348.1" y="11.7">2</text>
<text x="487.8" y="11.7">1</text>
<text x="15.1" y="55.5">D</text>
<text x="374" y="58.4">R6.00</text>
<text x="540.9" y="55.5">D</text>
<text x="344.2" y="70.2">8.39</text>
<text x="323.7" y="79.8">1.00</text>
<text x="59.6" y="109.5">R48.00</text>
<text x="257.9" y="110.5">R31.38</text>
<text x="430.3" y="110.6" transform="rotate(30 430.3 110.6)">76.32</text>
<text x="260.2" y="119.2">R35.38</text>
<text x="261.5" y="128.8">R38.85</text>
<text x="32.3" y="147.8">R5.00</text>
<text x="241" y="161.8" transform="rotate(-15 241 161.8)">7.46</text>
<text x="15.2" y="163.4">C</text>
<text x="133.7" y="162.2" transform="rotate(-45 133.7 162.2)">27.71</text>
<text x="541" y="163.4">C</text>
<text x="517.7" y="184.3">R12.50</text>
<text x="15.3" y="271.4">B</text>
<text x="541.1" y="271.4">B</text>
<text x="108.4" y="301.2">R29.38</text>
<text x="447" y="362.1">University of Northern Colorado</text>
<text x="451.7" y="367.2">Reentry Experiment SAT-X</text>
<text x="15.2" y="379.3">A</text>
<text x="541" y="379.3">A</text>
<text x="467.9" y="391.9">Tail Shell</text>
<text x="501.3" y="418.3">2</text>
<text x="511.8" y="418.3">2</text>
<text x="68.7" y="423.2">4</text>
<text x="208.4" y="423.2">3</text>
<text x="348.1" y="423.2">2</text>
<text x="487.8" y="423.2">1</text>
</g>
<g font-size="4">
<text x="58.6" y="86.4">⌀100.00</text>
<text x="94.8" y="84.2">⌀3.40</text>
<text x="59.4" y="97.5">⌀98.00</text>
<text x="310.1" y="190.8" transform="rotate(-90 310.1 190.8)">⌀100.00</text>
<text x="325.8" y="189.7" transform="rotate(-90 325.8 189.7)">⌀98.00</text>
</g>
<g font-size="3.5">
<text x="343.7" y="358.9">DRAWN</text>
<text x="413.5" y="374.6">TITLE</text>
<text x="343.7" y="387.5">MNGR</text>
<text x="451.6" y="403.4">DWG NO</text>
<text x="489.7" y="418.3">SHEET</text>
<text x="506.2" y="418.3">OF</text>
</g>
</svg>
